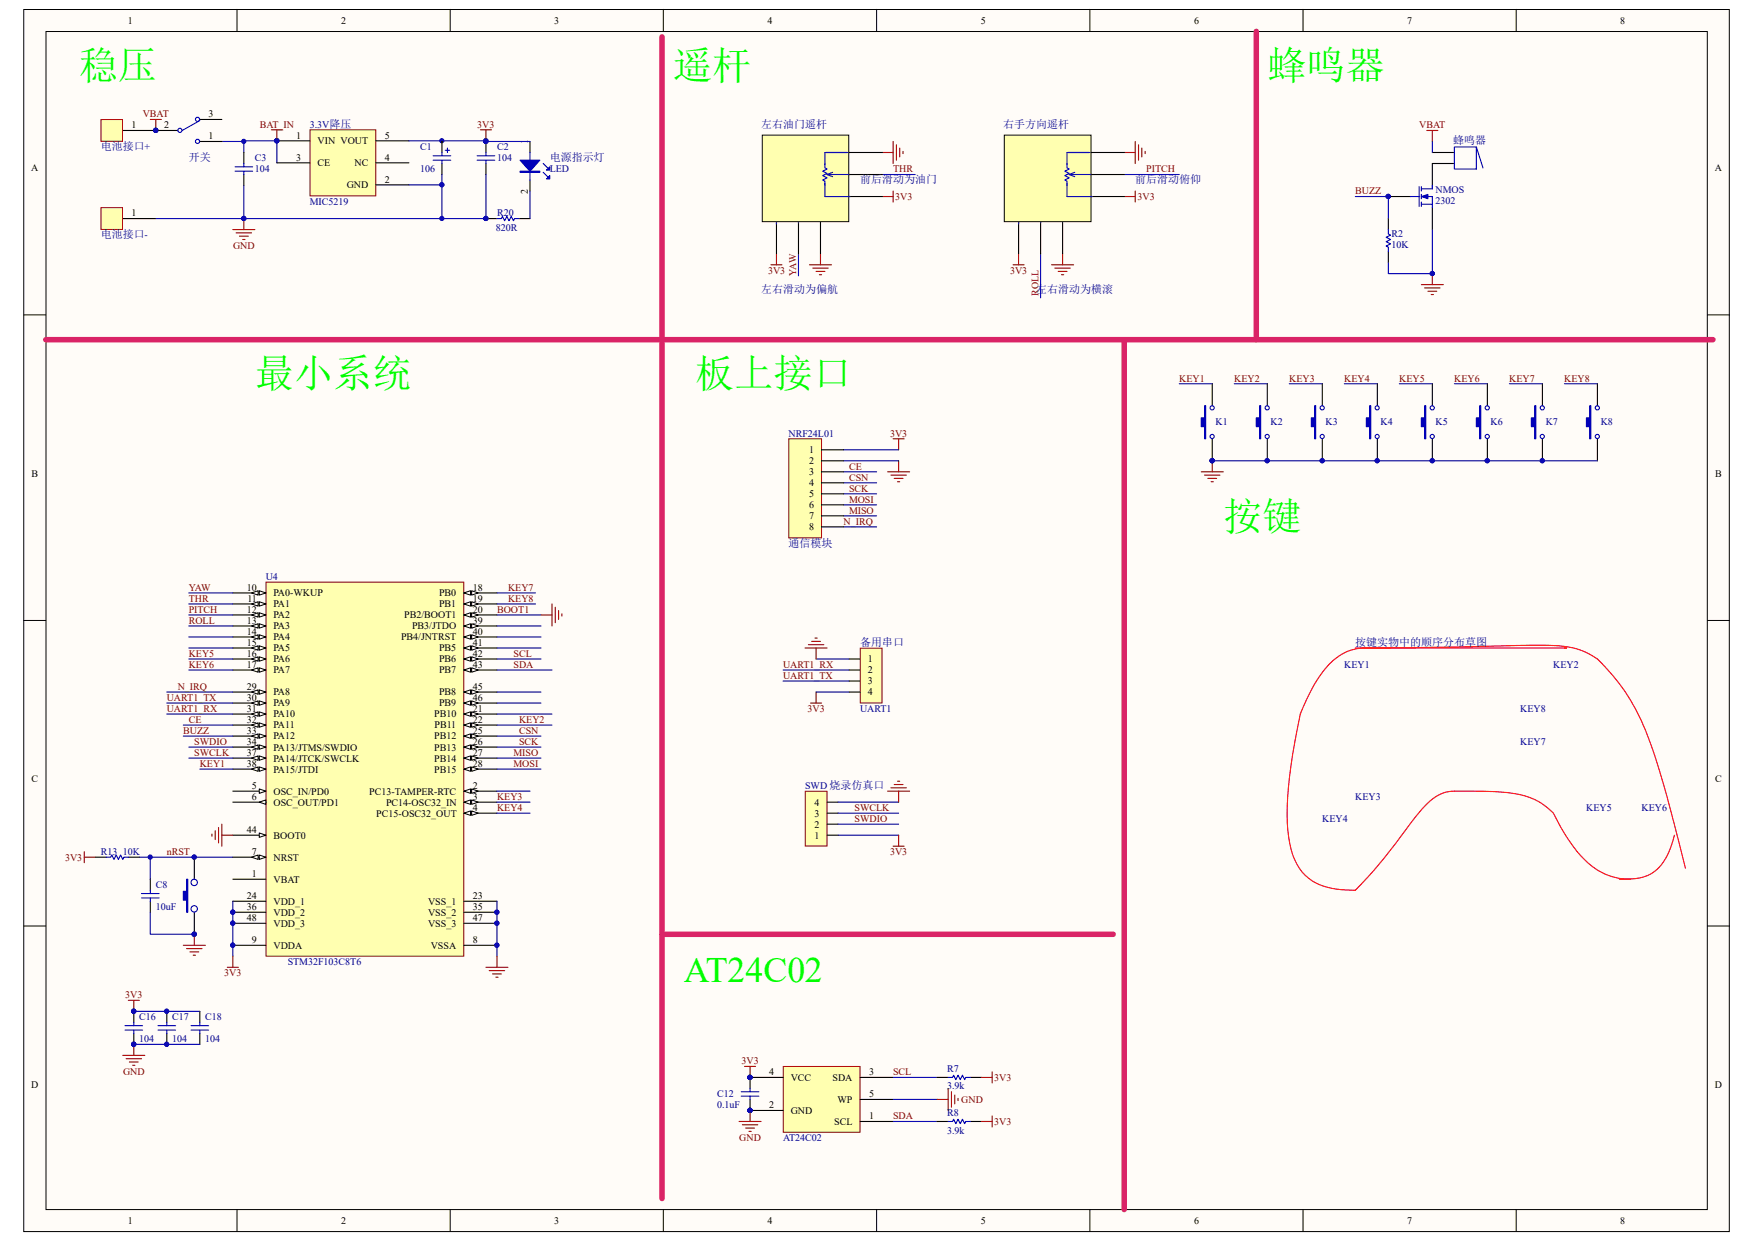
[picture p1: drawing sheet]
<svg xmlns="http://www.w3.org/2000/svg" width="297mm" height="210mm" viewBox="0 0 297 210" stroke-linecap="round" stroke-linejoin="round" font-family="sans-serif">
<path d="M4.1 1.7h288.7v206.7h-288.7z" fill="#fffcf8"/>
<path d="M4 1.6h288.8v206.8h-288.8z" fill="none" stroke="#000" stroke-width=".17"/>
<path d="M7.8 5.4h281.3v199.3h-281.3z" fill="#fffcf8"/>
<g fill="none" stroke="#000" stroke-width=".17">
<path d="M7.8 5.3h281.3v199.4h-281.3zM40.1 1.6v3.7M76.2 1.6v3.7M112.3 1.6v3.7M148.4 1.6v3.7M184.5 1.6v3.7M220.6 1.6v3.7M256.7 1.6v3.7M4 53.3h3.7M289.1 53.3h3.7M4 105h3.7M289.1 105h3.7"/>
<path d="M4 156.7h3.7M289.1 156.7h3.7M40.1 204.7v3.7M76.2 204.7v3.7M112.3 204.7v3.7M148.4 204.7v3.7M184.5 204.7v3.7M220.6 204.7v3.7M256.7 204.7v3.7"/>
</g>
<path d="M41.3 25.8v1.9M41.3 29.5v1.9M82.3 23.9v1.9M82.3 27.7v1.8" fill="none" stroke="#000" stroke-width=".19"/>
<g fill="#000080" stroke="#000080" stroke-width=".17">
<circle cx="82.3" cy="23.9" r=".35"/>
<circle cx="26.4" cy="22.1" r=".35"/>
<circle cx="46.9" cy="23.8" r=".35"/>
<circle cx="41.3" cy="23.9" r=".35"/>
</g>
<path d="M39.8 28.2h3M39.8 29h3M41.3 27.7v.5M41.3 29v.5M80.8 26.4h3M80.8 27.1h3M82.3 25.8v.6M82.3 27.1v.6" fill="none" stroke="#00f" stroke-width=".19"/>
<path d="M25.5 20.2h1.8M26.4 20.2v1.9" fill="none" stroke="#800000" stroke-width=".19"/>
<path d="M37.6 23.9h3.7M41.3 25.8v-2h5.6v3.8" fill="none" stroke="#000080" stroke-width=".19"/>
<path d="M52.5 22h11.1v11.1h-11.1z" fill="#ffffb0"/>
<path d="M52.5 22h11.1v11.1h-11.1z" fill="none" stroke="#800000" stroke-width=".17"/>
<path d="M20.8 22.1h5.6M46.9 23.8h5.6M46.9 27.6h5.6M63.7 23.8h5.5M63.7 27.6h5.5M63.7 31.3h5.5" fill="none" stroke="#000" stroke-width=".19"/>
<g fill="#000080" stroke="#000080" stroke-width=".17">
<circle cx="46.9" cy="23.8" r=".35"/>
<circle cx="74.8" cy="23.8" r=".35"/>
<circle cx="41.3" cy="37" r=".35"/>
<circle cx="26.4" cy="22.1" r=".35"/>
</g>
<path d="M74.8 23.8v.1" fill="none" stroke="#000080" stroke-width=".19"/>
<path d="M39.4 38.8h3.8M40 39.4h2.6M40.5 40h1.5M41.3 37v1.8M41.1 40.5h.4" fill="none" stroke="#800000" stroke-width=".19"/>
<path d="M17.1 20.3h3.6v3.6h-3.6z" fill="#ffffb0"/>
<path d="M17.1 20.2h3.6v3.7h-3.6z" fill="none" stroke="#800000" stroke-width=".17"/>
<circle cx="26.4" cy="22.1" r=".35" fill="#000080" stroke="#000080" stroke-width=".17"/>
<path d="M20.8 37h5.6" fill="none" stroke="#000" stroke-width=".19"/>
<path d="M17.1 35.2h3.6v3.6h-3.6z" fill="#ffffb0"/>
<path d="M17.1 35.1h3.6v3.7h-3.6z" fill="none" stroke="#800000" stroke-width=".17"/>
<path d="M45.1 98.6h33.4v63.2h-33.4z" fill="#ffffb0"/>
<path d="M45 98.5h33.5v63.3h-33.5z" fill="none" stroke="#800000" stroke-width=".17"/>
<path d="M39.4 141.3h5.6" fill="none" stroke="#000" stroke-width=".19"/>
<path d="M43.9 141l1.1 .3-1.1 .4z" fill="#fffcf8"/>
<path d="M43.9 141l1.1 .3-1.1 .4z" fill="none" stroke="#000" stroke-width=".17"/>
<path d="M39.4 145.1h5.6" fill="none" stroke="#000" stroke-width=".19"/>
<path d="M43.9 144.7l1.1 .4-1.1 .3z" fill="#fffcf8"/>
<path d="M43.9 144.7l1.1 .4-1.1 .3z" fill="none" stroke="#000" stroke-width=".17"/>
<path d="M42.6 145.1l1.1-.4v.7z" fill="#fffcf8"/>
<path d="M42.6 145.1l1.1-.4v.7z" fill="none" stroke="#000" stroke-width=".17"/>
<path d="M39.4 133.9h5.6" fill="none" stroke="#000" stroke-width=".19"/>
<path d="M43.9 133.5l1.1 .4-1.1 .3z" fill="#fffcf8"/>
<path d="M43.9 133.5l1.1 .4-1.1 .3z" fill="none" stroke="#000" stroke-width=".17"/>
<path d="M39.4 135.7h5.6" fill="none" stroke="#000" stroke-width=".19"/>
<path d="M43.9 135.7l1.1-.3v.7z" fill="#fffcf8"/>
<path d="M43.9 135.7l1.1-.3v.7z" fill="none" stroke="#000" stroke-width=".17"/>
<path d="M39.4 100.3h5.6" fill="none" stroke="#000" stroke-width=".19"/>
<path d="M43.9 100l1.1 .3-1.1 .4z" fill="#fffcf8"/>
<path d="M43.9 100l1.1 .3-1.1 .4z" fill="none" stroke="#000" stroke-width=".17"/>
<path d="M42.6 100.3l1.1-.3v.7z" fill="#fffcf8"/>
<path d="M42.6 100.3l1.1-.3v.7z" fill="none" stroke="#000" stroke-width=".17"/>
<path d="M39.4 102.2h5.6" fill="none" stroke="#000" stroke-width=".19"/>
<path d="M43.9 101.8l1.1 .4-1.1 .4z" fill="#fffcf8"/>
<path d="M43.9 101.8l1.1 .4-1.1 .4z" fill="none" stroke="#000" stroke-width=".17"/>
<path d="M42.6 102.2l1.1-.4v.8z" fill="#fffcf8"/>
<path d="M42.6 102.2l1.1-.4v.8z" fill="none" stroke="#000" stroke-width=".17"/>
<path d="M39.4 104.1h5.6" fill="none" stroke="#000" stroke-width=".19"/>
<path d="M43.9 103.7l1.1 .4-1.1 .3z" fill="#fffcf8"/>
<path d="M43.9 103.7l1.1 .4-1.1 .3z" fill="none" stroke="#000" stroke-width=".17"/>
<path d="M42.6 104.1l1.1-.4v.7z" fill="#fffcf8"/>
<path d="M42.6 104.1l1.1-.4v.7z" fill="none" stroke="#000" stroke-width=".17"/>
<path d="M39.4 105.9h5.6" fill="none" stroke="#000" stroke-width=".19"/>
<path d="M43.9 105.6l1.1 .3-1.1 .4z" fill="#fffcf8"/>
<path d="M43.9 105.6l1.1 .3-1.1 .4z" fill="none" stroke="#000" stroke-width=".17"/>
<path d="M42.6 105.9l1.1-.3v.7z" fill="#fffcf8"/>
<path d="M42.6 105.9l1.1-.3v.7z" fill="none" stroke="#000" stroke-width=".17"/>
<path d="M39.4 107.8h5.6" fill="none" stroke="#000" stroke-width=".19"/>
<path d="M43.9 107.4l1.1 .4-1.1 .4z" fill="#fffcf8"/>
<path d="M43.9 107.4l1.1 .4-1.1 .4z" fill="none" stroke="#000" stroke-width=".17"/>
<path d="M42.6 107.8l1.1-.4v.8z" fill="#fffcf8"/>
<path d="M42.6 107.8l1.1-.4v.8z" fill="none" stroke="#000" stroke-width=".17"/>
<path d="M39.4 109.7h5.6" fill="none" stroke="#000" stroke-width=".19"/>
<path d="M43.9 109.3l1.1 .4-1.1 .3z" fill="#fffcf8"/>
<path d="M43.9 109.3l1.1 .4-1.1 .3z" fill="none" stroke="#000" stroke-width=".17"/>
<path d="M42.6 109.7l1.1-.4v.7z" fill="#fffcf8"/>
<path d="M42.6 109.7l1.1-.4v.7z" fill="none" stroke="#000" stroke-width=".17"/>
<path d="M39.4 111.5h5.6" fill="none" stroke="#000" stroke-width=".19"/>
<path d="M43.9 111.1l1.1 .4-1.1 .4z" fill="#fffcf8"/>
<path d="M43.9 111.1l1.1 .4-1.1 .4z" fill="none" stroke="#000" stroke-width=".17"/>
<path d="M42.6 111.5l1.1-.4v.8z" fill="#fffcf8"/>
<path d="M42.6 111.5l1.1-.4v.8z" fill="none" stroke="#000" stroke-width=".17"/>
<path d="M39.4 113.4h5.6" fill="none" stroke="#000" stroke-width=".19"/>
<path d="M43.9 113l1.1 .4-1.1 .4z" fill="#fffcf8"/>
<path d="M43.9 113l1.1 .4-1.1 .4z" fill="none" stroke="#000" stroke-width=".17"/>
<path d="M42.6 113.4l1.1-.4v.8z" fill="#fffcf8"/>
<path d="M42.6 113.4l1.1-.4v.8z" fill="none" stroke="#000" stroke-width=".17"/>
<path d="M39.4 117.1h5.6" fill="none" stroke="#000" stroke-width=".19"/>
<path d="M43.9 116.7l1.1 .4-1.1 .4z" fill="#fffcf8"/>
<path d="M43.9 116.7l1.1 .4-1.1 .4z" fill="none" stroke="#000" stroke-width=".17"/>
<path d="M42.6 117.1l1.1-.4v.8z" fill="#fffcf8"/>
<path d="M42.6 117.1l1.1-.4v.8z" fill="none" stroke="#000" stroke-width=".17"/>
<path d="M39.4 119h5.6" fill="none" stroke="#000" stroke-width=".19"/>
<path d="M43.9 118.6l1.1 .4-1.1 .3z" fill="#fffcf8"/>
<path d="M43.9 118.6l1.1 .4-1.1 .3z" fill="none" stroke="#000" stroke-width=".17"/>
<path d="M42.6 119l1.1-.4v.7z" fill="#fffcf8"/>
<path d="M42.6 119l1.1-.4v.7z" fill="none" stroke="#000" stroke-width=".17"/>
<path d="M39.4 120.8h5.6" fill="none" stroke="#000" stroke-width=".19"/>
<path d="M43.9 120.5l1.1 .3-1.1 .4z" fill="#fffcf8"/>
<path d="M43.9 120.5l1.1 .3-1.1 .4z" fill="none" stroke="#000" stroke-width=".17"/>
<path d="M42.6 120.8l1.1-.3v.7z" fill="#fffcf8"/>
<path d="M42.6 120.8l1.1-.3v.7z" fill="none" stroke="#000" stroke-width=".17"/>
<path d="M39.4 122.7h5.6" fill="none" stroke="#000" stroke-width=".19"/>
<path d="M43.9 122.3l1.1 .4-1.1 .4z" fill="#fffcf8"/>
<path d="M43.9 122.3l1.1 .4-1.1 .4z" fill="none" stroke="#000" stroke-width=".17"/>
<path d="M42.6 122.7l1.1-.4v.8z" fill="#fffcf8"/>
<path d="M42.6 122.7l1.1-.4v.8z" fill="none" stroke="#000" stroke-width=".17"/>
<path d="M39.4 124.6h5.6" fill="none" stroke="#000" stroke-width=".19"/>
<path d="M43.9 124.2l1.1 .4-1.1 .3z" fill="#fffcf8"/>
<path d="M43.9 124.2l1.1 .4-1.1 .3z" fill="none" stroke="#000" stroke-width=".17"/>
<path d="M42.6 124.6l1.1-.4v.7z" fill="#fffcf8"/>
<path d="M42.6 124.6l1.1-.4v.7z" fill="none" stroke="#000" stroke-width=".17"/>
<path d="M39.4 126.4h5.6" fill="none" stroke="#000" stroke-width=".19"/>
<path d="M43.9 126.1l1.1 .3-1.1 .4z" fill="#fffcf8"/>
<path d="M43.9 126.1l1.1 .3-1.1 .4z" fill="none" stroke="#000" stroke-width=".17"/>
<path d="M42.6 126.4l1.1-.3v.7z" fill="#fffcf8"/>
<path d="M42.6 126.4l1.1-.3v.7z" fill="none" stroke="#000" stroke-width=".17"/>
<path d="M39.4 128.3h5.6" fill="none" stroke="#000" stroke-width=".19"/>
<path d="M43.9 127.9l1.1 .4-1.1 .4z" fill="#fffcf8"/>
<path d="M43.9 127.9l1.1 .4-1.1 .4z" fill="none" stroke="#000" stroke-width=".17"/>
<path d="M42.6 128.3l1.1-.4v.8z" fill="#fffcf8"/>
<path d="M42.6 128.3l1.1-.4v.8z" fill="none" stroke="#000" stroke-width=".17"/>
<path d="M39.4 130.1h5.6" fill="none" stroke="#000" stroke-width=".19"/>
<path d="M43.9 129.8l1.1 .3-1.1 .4z" fill="#fffcf8"/>
<path d="M43.9 129.8l1.1 .3-1.1 .4z" fill="none" stroke="#000" stroke-width=".17"/>
<path d="M42.6 130.1l1.1-.3v.7z" fill="#fffcf8"/>
<path d="M42.6 130.1l1.1-.3v.7z" fill="none" stroke="#000" stroke-width=".17"/>
<path d="M78.6 100.3h5.5" fill="none" stroke="#000" stroke-width=".19"/>
<path d="M78.6 100.3l1.1-.3v.7z" fill="#fffcf8"/>
<path d="M78.6 100.3l1.1-.3v.7z" fill="none" stroke="#000" stroke-width=".17"/>
<path d="M79.9 100l1.1 .3-1.1 .4z" fill="#fffcf8"/>
<path d="M79.9 100l1.1 .3-1.1 .4z" fill="none" stroke="#000" stroke-width=".17"/>
<path d="M78.6 102.2h5.5" fill="none" stroke="#000" stroke-width=".19"/>
<path d="M78.6 102.2l1.1-.4v.8z" fill="#fffcf8"/>
<path d="M78.6 102.2l1.1-.4v.8z" fill="none" stroke="#000" stroke-width=".17"/>
<path d="M79.9 101.8l1.1 .4-1.1 .4z" fill="#fffcf8"/>
<path d="M79.9 101.8l1.1 .4-1.1 .4z" fill="none" stroke="#000" stroke-width=".17"/>
<path d="M78.6 104.1h5.5" fill="none" stroke="#000" stroke-width=".19"/>
<path d="M78.6 104.1l1.1-.4v.7z" fill="#fffcf8"/>
<path d="M78.6 104.1l1.1-.4v.7z" fill="none" stroke="#000" stroke-width=".17"/>
<path d="M79.9 103.7l1.1 .4-1.1 .3z" fill="#fffcf8"/>
<path d="M79.9 103.7l1.1 .4-1.1 .3z" fill="none" stroke="#000" stroke-width=".17"/>
<path d="M78.6 105.9h5.5" fill="none" stroke="#000" stroke-width=".19"/>
<path d="M78.6 105.9l1.1-.3v.7z" fill="#fffcf8"/>
<path d="M78.6 105.9l1.1-.3v.7z" fill="none" stroke="#000" stroke-width=".17"/>
<path d="M79.9 105.6l1.1 .3-1.1 .4z" fill="#fffcf8"/>
<path d="M79.9 105.6l1.1 .3-1.1 .4z" fill="none" stroke="#000" stroke-width=".17"/>
<path d="M78.6 107.8h5.5" fill="none" stroke="#000" stroke-width=".19"/>
<path d="M78.6 107.8l1.1-.4v.8z" fill="#fffcf8"/>
<path d="M78.6 107.8l1.1-.4v.8z" fill="none" stroke="#000" stroke-width=".17"/>
<path d="M79.9 107.4l1.1 .4-1.1 .4z" fill="#fffcf8"/>
<path d="M79.9 107.4l1.1 .4-1.1 .4z" fill="none" stroke="#000" stroke-width=".17"/>
<path d="M78.6 109.7h5.5" fill="none" stroke="#000" stroke-width=".19"/>
<path d="M78.6 109.7l1.1-.4v.7z" fill="#fffcf8"/>
<path d="M78.6 109.7l1.1-.4v.7z" fill="none" stroke="#000" stroke-width=".17"/>
<path d="M79.9 109.3l1.1 .4-1.1 .3z" fill="#fffcf8"/>
<path d="M79.9 109.3l1.1 .4-1.1 .3z" fill="none" stroke="#000" stroke-width=".17"/>
<path d="M78.6 111.5h5.5" fill="none" stroke="#000" stroke-width=".19"/>
<path d="M78.6 111.5l1.1-.4v.8z" fill="#fffcf8"/>
<path d="M78.6 111.5l1.1-.4v.8z" fill="none" stroke="#000" stroke-width=".17"/>
<path d="M79.9 111.1l1.1 .4-1.1 .4z" fill="#fffcf8"/>
<path d="M79.9 111.1l1.1 .4-1.1 .4z" fill="none" stroke="#000" stroke-width=".17"/>
<path d="M78.6 113.4h5.5" fill="none" stroke="#000" stroke-width=".19"/>
<path d="M78.6 113.4l1.1-.4v.8z" fill="#fffcf8"/>
<path d="M78.6 113.4l1.1-.4v.8z" fill="none" stroke="#000" stroke-width=".17"/>
<path d="M79.9 113l1.1 .4-1.1 .4z" fill="#fffcf8"/>
<path d="M79.9 113l1.1 .4-1.1 .4z" fill="none" stroke="#000" stroke-width=".17"/>
<path d="M78.6 117.1h5.5" fill="none" stroke="#000" stroke-width=".19"/>
<path d="M78.6 117.1l1.1-.4v.8z" fill="#fffcf8"/>
<path d="M78.6 117.1l1.1-.4v.8z" fill="none" stroke="#000" stroke-width=".17"/>
<path d="M79.9 116.7l1.1 .4-1.1 .4z" fill="#fffcf8"/>
<path d="M79.9 116.7l1.1 .4-1.1 .4z" fill="none" stroke="#000" stroke-width=".17"/>
<path d="M78.6 119h5.5" fill="none" stroke="#000" stroke-width=".19"/>
<path d="M78.6 119l1.1-.4v.7z" fill="#fffcf8"/>
<path d="M78.6 119l1.1-.4v.7z" fill="none" stroke="#000" stroke-width=".17"/>
<path d="M79.9 118.6l1.1 .4-1.1 .3z" fill="#fffcf8"/>
<path d="M79.9 118.6l1.1 .4-1.1 .3z" fill="none" stroke="#000" stroke-width=".17"/>
<path d="M78.6 120.8h5.5" fill="none" stroke="#000" stroke-width=".19"/>
<path d="M78.6 120.8l1.1-.3v.7z" fill="#fffcf8"/>
<path d="M78.6 120.8l1.1-.3v.7z" fill="none" stroke="#000" stroke-width=".17"/>
<path d="M79.9 120.5l1.1 .3-1.1 .4z" fill="#fffcf8"/>
<path d="M79.9 120.5l1.1 .3-1.1 .4z" fill="none" stroke="#000" stroke-width=".17"/>
<path d="M78.6 122.7h5.5" fill="none" stroke="#000" stroke-width=".19"/>
<path d="M78.6 122.7l1.1-.4v.8z" fill="#fffcf8"/>
<path d="M78.6 122.7l1.1-.4v.8z" fill="none" stroke="#000" stroke-width=".17"/>
<path d="M79.9 122.3l1.1 .4-1.1 .4z" fill="#fffcf8"/>
<path d="M79.9 122.3l1.1 .4-1.1 .4z" fill="none" stroke="#000" stroke-width=".17"/>
<path d="M78.6 124.6h5.5" fill="none" stroke="#000" stroke-width=".19"/>
<path d="M78.6 124.6l1.1-.4v.7z" fill="#fffcf8"/>
<path d="M78.6 124.6l1.1-.4v.7z" fill="none" stroke="#000" stroke-width=".17"/>
<path d="M79.9 124.2l1.1 .4-1.1 .3z" fill="#fffcf8"/>
<path d="M79.9 124.2l1.1 .4-1.1 .3z" fill="none" stroke="#000" stroke-width=".17"/>
<path d="M78.6 126.4h5.5" fill="none" stroke="#000" stroke-width=".19"/>
<path d="M78.6 126.4l1.1-.3v.7z" fill="#fffcf8"/>
<path d="M78.6 126.4l1.1-.3v.7z" fill="none" stroke="#000" stroke-width=".17"/>
<path d="M79.9 126.1l1.1 .3-1.1 .4z" fill="#fffcf8"/>
<path d="M79.9 126.1l1.1 .3-1.1 .4z" fill="none" stroke="#000" stroke-width=".17"/>
<path d="M78.6 128.3h5.5" fill="none" stroke="#000" stroke-width=".19"/>
<path d="M78.6 128.3l1.1-.4v.8z" fill="#fffcf8"/>
<path d="M78.6 128.3l1.1-.4v.8z" fill="none" stroke="#000" stroke-width=".17"/>
<path d="M79.9 127.9l1.1 .4-1.1 .4z" fill="#fffcf8"/>
<path d="M79.9 127.9l1.1 .4-1.1 .4z" fill="none" stroke="#000" stroke-width=".17"/>
<path d="M78.6 130.1h5.5" fill="none" stroke="#000" stroke-width=".19"/>
<path d="M78.6 130.1l1.1-.3v.7z" fill="#fffcf8"/>
<path d="M78.6 130.1l1.1-.3v.7z" fill="none" stroke="#000" stroke-width=".17"/>
<path d="M79.9 129.8l1.1 .3-1.1 .4z" fill="#fffcf8"/>
<path d="M79.9 129.8l1.1 .3-1.1 .4z" fill="none" stroke="#000" stroke-width=".17"/>
<path d="M78.6 133.9h5.5" fill="none" stroke="#000" stroke-width=".19"/>
<path d="M78.6 133.9l1.1-.4v.7z" fill="#fffcf8"/>
<path d="M78.6 133.9l1.1-.4v.7z" fill="none" stroke="#000" stroke-width=".17"/>
<path d="M79.9 133.5l1.1 .4-1.1 .3z" fill="#fffcf8"/>
<path d="M79.9 133.5l1.1 .4-1.1 .3z" fill="none" stroke="#000" stroke-width=".17"/>
<path d="M78.6 135.7h5.5" fill="none" stroke="#000" stroke-width=".19"/>
<path d="M78.6 135.7l1.1-.3v.7z" fill="#fffcf8"/>
<path d="M78.6 135.7l1.1-.3v.7z" fill="none" stroke="#000" stroke-width=".17"/>
<path d="M79.9 135.4l1.1 .3-1.1 .4z" fill="#fffcf8"/>
<path d="M79.9 135.4l1.1 .3-1.1 .4z" fill="none" stroke="#000" stroke-width=".17"/>
<path d="M78.6 137.6h5.5" fill="none" stroke="#000" stroke-width=".19"/>
<path d="M78.6 137.6l1.1-.4v.8z" fill="#fffcf8"/>
<path d="M78.6 137.6l1.1-.4v.8z" fill="none" stroke="#000" stroke-width=".17"/>
<path d="M79.9 137.2l1.1 .4-1.1 .4z" fill="#fffcf8"/>
<path d="M79.9 137.2l1.1 .4-1.1 .4z" fill="none" stroke="#000" stroke-width=".17"/>
<g fill="none" stroke="#000" stroke-width=".19">
<path d="M16.1 145.1h1.9M21.7 145.1h1.9M25.5 148.8v1.8M25.5 152.5v1.9M32.9 145.1v3.7M32.9 154.4v3.7M39.4 148.8h5.6M39.4 152.5h5.6M39.4 154.4h5.6M39.4 156.2h5.6M39.4 160h5.6M78.6 152.5h5.5"/>
<path d="M78.6 154.4h5.5M78.6 156.2h5.5M78.6 160h5.5"/>
</g>
<g fill="#000080" stroke="#000080" stroke-width=".17">
<circle cx="39.4" cy="154.4" r=".35"/>
<circle cx="39.4" cy="156.2" r=".35"/>
<circle cx="39.4" cy="159.9" r=".35"/>
<circle cx="84.1" cy="154.4" r=".35"/>
<circle cx="84.1" cy="156.2" r=".35"/>
<circle cx="84.1" cy="159.9" r=".35"/>
<circle cx="32.9" cy="158.1" r=".35"/>
<circle cx="32.9" cy="145" r=".35"/>
</g>
<g fill="none" stroke="#000080" stroke-width=".19">
<path d="M28.2 117.1h11.2M28.2 119h11.2M32 111.5h7.4M32 100.3h7.4M32 102.2h7.4M32 104.1h7.4M32 105.9h7.4M32 107.8h7.4M32 109.7h7.4M32 113.4h7.4M84.1 111.5h7.5M84.1 100.3h6.6"/>
<path d="M84.1 102.2h6.6M84.1 117.1h7.5M84.1 119h7.5M28.2 120.8h11.2M31 124.6h8.4M31 122.7h8.4M32 128.3h7.4M32 126.4h7.4M84.1 128.3h7.5M84.1 130.1h7.5M84.1 126.4h7.5M84.1 124.6h7.5"/>
<path d="M84.1 122.7h9.4M84.1 120.8h9.4M39.4 152.5v9.3M84.1 152.5v9.3"/>
</g>
<path d="M18 145.1h.7l.2-.4 .4 .7 .4-.7 .3 .7 .4-.7 .4 .7 .2-.3h.7M24 152h2.9M24 151.2h2.9M25.5 150.6v.6M25.5 152v.5" fill="none" stroke="#00f" stroke-width=".19"/>
<path d="M38.5 163.7h1.9M39.4 161.8v1.9" fill="none" stroke="#800000" stroke-width=".19"/>
<path d="M31.6 148.8h.2v5.6h-.2v-2.1h-.6v-1.5h.6z" fill-rule="evenodd" fill="#00f"/>
<g fill="none" stroke="#00f" stroke-width=".19">
<path d="M235.1 38.8v.8l.4 .2-.8 .4 .8 .3-.8 .4 .8 .4-.8 .3 .4 .2v.8M246.3 24.9h3.7v3.7h-3.7zM250 24.9l1.1 3.5M31.6 148.8h.2v5.6h-.2v-2.1h-.6v-1.5h.6z"/>
<circle cx="32.9" cy="149.3" r=".54"/>
<circle cx="32.9" cy="153.8" r=".54"/>
</g>
<g fill="#000080" stroke="#000080" stroke-width=".17">
<circle cx="32.9" cy="158.1" r=".35"/>
<circle cx="32.9" cy="145" r=".35"/>
<circle cx="25.4" cy="145" r=".35"/>
<circle cx="242.5" cy="46.3" r=".35"/>
</g>
<g fill="none" stroke="#000080" stroke-width=".19">
<path d="M149.4 29.5h5.6M135.2 42.9v3.8M142.8 79.8h5.6M142.8 76.1h9.4M142.8 78h9.4M142.8 81.7h5.6M142.8 83.6h5.6M142.8 85.4h5.6M142.8 87.3h5.6M142.8 89.2h5.6M84.1 105.9h7.5M33.8 130.1h5.6"/>
<path d="M84.1 133.9h5.6M84.1 135.7h5.6M84.1 137.6h5.6M23.6 145.1h15.8M25.5 154.4v3.7h7.4M25.5 145.1v3.7"/>
</g>
<g fill="none" stroke="#800000" stroke-width=".19">
<path d="M149.4 25.8h1.8M149.4 33.3h1.8M151.2 23.9v3.8M151.2 32.3v1.9M151.8 24.5v2.6M152.3 25.1v1.5M152.9 25.6v.4M190.4 25.8h1.8M190.4 33.3h1.8M192.2 23.9v3.8M192.2 32.3v1.9M192.8 24.5v2.6"/>
<path d="M193.3 25.1v1.5M193.9 25.6v.4M241.6 22.1h1.9M242.5 22.1v1.8M130.5 44.8h1.9M131.5 42.9v1.9M137.1 44.8h3.7M137.6 45.4h2.6M138.2 45.9h1.5M138.7 46.5h.4M138.9 42.9v1.9M171.5 44.8h1.9"/>
<path d="M172.5 42.9v1.9M178.1 44.8h3.7M178.6 45.4h2.6M179.2 45.9h1.5M179.7 46.5h.4M179.9 42.9v1.9M240.7 48.2h3.7M241.2 48.7h2.6M241.8 49.3h1.5M242.4 49.8h.3M242.5 46.3v1.9M150.3 79.8h3.7"/>
<path d="M151.2 74.2h1.9M152.2 74.2v1.9M152.2 78v1.8M150.9 80.4h2.6M151.4 81h1.5M152 81.5h.3M31 160h3.8M32.9 158.1v1.9M31.6 160.5h2.6M32.2 161.1h1.4M32.7 161.6h.4M82.3 163.7h3.7"/>
<path d="M82.8 164.2h2.7M83.4 164.8h1.5M84 165.4h.3M84.1 161.8v1.9"/>
</g>
<path d="M235.1 37v1.8M242.5 25.8h3.8M242.5 27.7h3.8M235.1 42.6v1.8" fill="none" stroke="#000" stroke-width=".19"/>
<path d="M145.7 109.7h3.7v9.3h-3.7z" fill="#ffffb0"/>
<path d="M145.7 109.7h3.7v9.3h-3.7z" fill="none" stroke="#800000" stroke-width=".17"/>
<path d="M143.8 111.5h1.8M143.8 113.4h1.8M143.8 115.2h1.8M143.8 117.1h1.8" fill="none" stroke="#000" stroke-width=".19"/>
<path d="M136.3 109.7h3.7M136.9 109.1h2.6M137.3 119h1.8M137.4 108.5h1.5M138 108h.4M138.2 109.7v1.8M138.2 117.1v1.9" fill="none" stroke="#800000" stroke-width=".19"/>
<path d="M132.6 113.4h11.2M132.6 115.2h11.2M138.2 111.5h5.6M138.2 117.1h5.6" fill="none" stroke="#000080" stroke-width=".19"/>
<path d="M136.4 133.9h3.6v9.3h-3.6z" fill="#ffffb0"/>
<path d="M136.4 133.9h3.6v9.3h-3.6z" fill="none" stroke="#800000" stroke-width=".17"/>
<path d="M205.3 64.9v3.8M205.3 74.2v3.8M140 139.5h1.9M140 137.6h1.9M140 135.7h1.9M140 141.3h1.9" fill="none" stroke="#000" stroke-width=".19"/>
<path d="M141.9 135.7h10.3M141.9 137.6h10.3M141.9 139.5h10.3M141.9 141.3h10.3" fill="none" stroke="#000080" stroke-width=".19"/>
<path d="M150.3 133.9h3.7M150.9 133.3h2.6M151.4 132.8h1.5M152 132.2h.3M152.2 133.9v1.8M151.2 143.2h1.9M152.2 141.3v1.9" fill="none" stroke="#800000" stroke-width=".19"/>
<circle cx="205.2" cy="78" r=".35" fill="#000080" stroke="#000080" stroke-width=".17"/>
<path d="M204 68.7h.1v5.6h-.1v-2.1h-.6v-1.5h.6z" fill-rule="evenodd" fill="#00f"/>
<g fill="none" stroke="#00f" stroke-width=".19">
<path d="M204 68.7h.1v5.5h-.1v-2h-.6v-1.5h.6z"/>
<circle cx="205.2" cy="73.9" r=".35"/>
<circle cx="205.2" cy="69" r=".35"/>
</g>
<g fill="#000080" stroke="#000080" stroke-width=".17">
<circle cx="205.2" cy="78" r=".35"/>
<circle cx="214.6" cy="78" r=".35"/>
</g>
<path d="M214.6 64.9v3.8M214.6 74.2v3.8" fill="none" stroke="#000" stroke-width=".19"/>
<path d="M213.3 68.7h.2v5.6h-.2v-2.1h-.6v-1.5h.6z" fill-rule="evenodd" fill="#00f"/>
<g fill="none" stroke="#00f" stroke-width=".19">
<path d="M213.3 68.7h.2v5.5h-.2v-2h-.6v-1.5h.6z"/>
<circle cx="214.6" cy="73.9" r=".35"/>
<circle cx="214.6" cy="69" r=".35"/>
</g>
<g fill="#000080" stroke="#000080" stroke-width=".17">
<circle cx="214.6" cy="78" r=".35"/>
<circle cx="223.9" cy="78" r=".35"/>
</g>
<path d="M199.7 64.9h5.6M209 64.9h5.6" fill="none" stroke="#000080" stroke-width=".19"/>
<path d="M223.9 64.9v3.8M223.9 74.2v3.8" fill="none" stroke="#000" stroke-width=".19"/>
<path d="M222.6 68.7h.2v5.6h-.2v-2.1h-.6v-1.5h.6z" fill-rule="evenodd" fill="#00f"/>
<g fill="none" stroke="#00f" stroke-width=".19">
<path d="M222.6 68.7h.2v5.5h-.2v-2h-.6v-1.5h.6z"/>
<circle cx="223.9" cy="73.9" r=".35"/>
<circle cx="223.9" cy="69" r=".35"/>
</g>
<g fill="#000080" stroke="#000080" stroke-width=".17">
<circle cx="223.9" cy="78" r=".35"/>
<circle cx="233.2" cy="78" r=".35"/>
</g>
<path d="M233.2 64.9v3.8M233.2 74.2v3.8" fill="none" stroke="#000" stroke-width=".19"/>
<path d="M231.9 68.7h.2v5.6h-.2v-2.1h-.5v-1.5h.5z" fill-rule="evenodd" fill="#00f"/>
<g fill="none" stroke="#00f" stroke-width=".19">
<path d="M231.9 68.7h.2v5.5h-.2v-2h-.5v-1.5h.5z"/>
<circle cx="233.2" cy="73.9" r=".35"/>
<circle cx="233.2" cy="69" r=".35"/>
</g>
<g fill="#000080" stroke="#000080" stroke-width=".17">
<circle cx="233.2" cy="78" r=".35"/>
<circle cx="242.5" cy="78" r=".35"/>
</g>
<path d="M218.3 64.9h5.6M227.6 64.9h5.6" fill="none" stroke="#000080" stroke-width=".19"/>
<path d="M242.5 64.9v3.8M242.5 74.2v3.8" fill="none" stroke="#000" stroke-width=".19"/>
<path d="M241.2 68.7h.2v5.6h-.2v-2.1h-.5v-1.5h.5z" fill-rule="evenodd" fill="#00f"/>
<g fill="none" stroke="#00f" stroke-width=".19">
<path d="M241.2 68.7h.2v5.5h-.2v-2h-.5v-1.5h.5z"/>
<circle cx="242.5" cy="73.9" r=".35"/>
<circle cx="242.5" cy="69" r=".35"/>
</g>
<g fill="#000080" stroke="#000080" stroke-width=".17">
<circle cx="242.5" cy="78" r=".35"/>
<circle cx="251.8" cy="78" r=".35"/>
</g>
<path d="M251.9 64.9v3.8M251.9 74.2v3.8" fill="none" stroke="#000" stroke-width=".19"/>
<path d="M250.5 68.7h.2v5.6h-.2v-2.1h-.5v-1.5h.5z" fill-rule="evenodd" fill="#00f"/>
<g fill="none" stroke="#00f" stroke-width=".19">
<path d="M250.5 68.7h.2v5.5h-.2v-2h-.5v-1.5h.5z"/>
<circle cx="251.8" cy="73.9" r=".35"/>
<circle cx="251.8" cy="69" r=".35"/>
</g>
<g fill="#000080" stroke="#000080" stroke-width=".17">
<circle cx="251.8" cy="78" r=".35"/>
<circle cx="261.2" cy="78" r=".35"/>
</g>
<path d="M236.9 64.9h5.6M246.3 64.9h5.6" fill="none" stroke="#000080" stroke-width=".19"/>
<path d="M261.2 64.9v3.8M261.2 74.2v3.8" fill="none" stroke="#000" stroke-width=".19"/>
<path d="M259.9 68.7h.2v5.6h-.2v-2.1h-.6v-1.5h.6z" fill-rule="evenodd" fill="#00f"/>
<g fill="none" stroke="#00f" stroke-width=".19">
<path d="M259.9 68.7h.2v5.5h-.2v-2h-.6v-1.5h.6z"/>
<circle cx="261.2" cy="73.9" r=".35"/>
<circle cx="261.2" cy="69" r=".35"/>
</g>
<circle cx="261.2" cy="78" r=".35" fill="#000080" stroke="#000080" stroke-width=".17"/>
<path d="M270.5 64.9v3.8M270.5 74.2v3.8" fill="none" stroke="#000" stroke-width=".19"/>
<path d="M269.2 68.7h.2v5.6h-.2v-2.1h-.6v-1.5h.6z" fill-rule="evenodd" fill="#00f"/>
<g fill="none" stroke="#00f" stroke-width=".19">
<path d="M33.8 20.4l-2.9 1.7M238.8 33.3h1.5M240.3 31.6v3.3M240.7 32h1.8M240.7 33.3h1.8v1.8M240.7 34.6h1.8M240.7 31.6v.7M240.7 32.9v.7M240.7 34.2v.7M269.2 68.7h.2v5.5h-.2v-2h-.6v-1.5h.6z"/>
<circle cx="30.5" cy="22.1" r=".35"/>
<circle cx="33.4" cy="23.9" r=".35"/>
<circle cx="33.4" cy="20.2" r=".35"/>
<circle cx="270.5" cy="73.9" r=".35"/>
<circle cx="270.5" cy="69" r=".35"/>
</g>
<path d="M41.3 31.4v5.6h-14.9M190.4 29.5h9.3M176.2 42.9v7.5M205.3 78h65.2M255.6 64.9h5.6M264.9 64.9h5.6" fill="none" stroke="#000080" stroke-width=".19"/>
<path d="M26.4 22.1h3.7M33.8 20.2h3.8M33.8 23.9h3.8M235.1 33.3h3.7M242.5 27.7v3.7M242.5 35.1v3.7" fill="none" stroke="#000" stroke-width=".19"/>
<g fill="#000080" stroke="#000080" stroke-width=".17">
<circle cx="26.4" cy="22.1" r=".35"/>
<circle cx="41.3" cy="37" r=".35"/>
<circle cx="205.2" cy="78" r=".35"/>
<circle cx="235.1" cy="33.2" r=".35"/>
</g>
<path d="M203.4 79.8h3.7M205.3 78v1.8M204 80.4h2.6M204.5 81h1.5M205.1 81.5h.4" fill="none" stroke="#800000" stroke-width=".19"/>
<path d="M240.7 33.3l1.1-.4v.7z" fill="#00f"/>
<path d="M240.7 33.3l1.1-.4v.7z" fill="none" stroke="#00f" stroke-width=".17"/>
<path d="M92 29.2l.7 .7M92 27.7l.7 .7M242.5 31.4v.6" fill="none" stroke="#00f" stroke-width=".19"/>
<circle cx="235.1" cy="33.2" r=".35" fill="#000080" stroke="#000080" stroke-width=".17"/>
<path d="M229.5 33.3h5.6v3.7M242.5 23.9v1.9" fill="none" stroke="#000080" stroke-width=".19"/>
<path d="M37.6 139.5v3.7M35.9 141.1v.4M36.4 140.6v1.5M37 140v2.6M37.6 141.3h1.8" fill="none" stroke="#800000" stroke-width=".19"/>
<path d="M89.7 23.9v1.9M89.7 30.5v1.8" fill="none" stroke="#000" stroke-width=".19"/>
<path d="M88.1 27.1h3.3l-1.7 1.9z" fill="#00f"/>
<path d="M88.1 27.1h3.3l-1.7 1.9zM88.1 29h3.3v.2h-3.3zM88.1 29.1h3.3" fill="none" stroke="#00f" stroke-width=".19"/>
<path d="M93.1 29.7v.6h-.6z" fill="#00f"/>
<path d="M93.1 29.7v.6h-.6z" fill="none" stroke="#00f" stroke-width=".19"/>
<path d="M92.5 28.8l.6-.6v.6z" fill="#00f"/>
<g fill="none" stroke="#00f" stroke-width=".19">
<path d="M84.1 37h.8l.2-.4 .4 .8 .3-.8 .4 .8 .4-.8 .3 .8 .2-.4h.8M89.7 25.8v4.7M93.1 28.2v.6h-.6zM21.2 174.3h2.9M21.2 173.6h2.9M22.7 173v.6M22.7 174.3v.6M26.8 174.3h2.9M26.8 173.6h2.9M28.2 173v.6M28.2 174.3v.6M32.3 174.3h3"/>
<path d="M32.3 173.6h3M33.8 173v.6M33.8 174.3v.6"/>
</g>
<path d="M69.2 23.8l20.5 .1M84.1 113.4h9.4M84.1 104.1h7.5M22.7 171.1h11.1M22.7 176.7h11.1" fill="none" stroke="#000080" stroke-width=".19"/>
<g fill="#000080" stroke="#000080" stroke-width=".17">
<circle cx="82.3" cy="23.8" r=".35"/>
<circle cx="82.3" cy="23.9" r=".35"/>
<circle cx="82.3" cy="37" r=".35"/>
<circle cx="22.6" cy="171.1" r=".35"/>
<circle cx="22.6" cy="176.7" r=".35"/>
<circle cx="28.2" cy="171.1" r=".35"/>
<circle cx="28.2" cy="176.7" r=".35"/>
<circle cx="46.9" cy="23.8" r=".35"/>
</g>
<path d="M82.3 37h1.8M87.9 37h1.8M22.7 171.1v1.9M22.7 174.9v1.8M28.2 171.1v1.9M28.2 174.9v1.8M33.8 171.1v1.9M33.8 174.9v1.8" fill="none" stroke="#000" stroke-width=".19"/>
<g fill="none" stroke="#800000" stroke-width=".19">
<path d="M45.9 22h1.9M46.9 22v1.8M81.4 22h1.8M82.3 22v1.8M14.3 144.1v1.9M14.3 145.1h1.8M20.8 178.6h3.7M21.4 179.2h2.6M21.7 169.3h1.9M21.9 179.7h1.5M22.7 169.3v1.8M22.7 176.7v1.9"/>
<path d="M22.5 180.3h.3"/>
</g>
<path d="M133.6 74.3h5.5v16.7h-5.5z" fill="#ffffb0"/>
<path d="M133.6 74.3h5.5v16.7h-5.5z" fill="none" stroke="#800000" stroke-width=".17"/>
<g fill="none" stroke="#000" stroke-width=".19">
<path d="M74.8 23.9v1.9M74.8 27.7v1.8M131.5 37.4v5.5M135.2 37.4v5.5M138.9 37.4v5.5M143.8 25.8h5.6M143.8 33.3h5.6M143.8 29.5h5.6M139.1 76.1h3.7M139.1 78h3.7M139.1 79.8h3.7M139.1 81.7h3.7"/>
<path d="M139.1 83.6h3.7M139.1 85.4h3.7M139.1 87.3h3.7M139.1 89.2h3.7"/>
</g>
<path d="M74.8 29.5v1.8h-5.6M74.8 31.3v5.7M82.3 29.5v7.5h-41M89.7 32.3v4.7M242.5 38.8v7.5h-7.4v-1.9" fill="none" stroke="#000080" stroke-width=".19"/>
<g fill="#000080" stroke="#000080" stroke-width=".17">
<circle cx="242.5" cy="46.3" r=".35"/>
<circle cx="74.8" cy="31.3" r=".35"/>
<circle cx="74.8" cy="37" r=".35"/>
<circle cx="41.3" cy="37" r=".35"/>
<circle cx="82.3" cy="37" r=".35"/>
</g>
<path d="M73.3 26.4h3M73.3 27.1h3M74.8 25.8v.6M74.8 27.1v.6M75.4 25.4h.7M75.8 25.1v.7M133.3 33.6h.8l.2-.3 .3 .7 .4-.7 .4 .7 .4-.7 .3 .7 .2-.4h.8" fill="none" stroke="#00f" stroke-width=".19"/>
<path d="M229.5 109.7l8.6-.1 20.2-.4a32 32 0 0 1 8.7 .6 10.2 10.2 0 0 1 5.4 3.8 35.8 35.8 0 0 1 7.4 13.1l2.4 7.8 3.2 12.4M264.9 109.7h.4h-30a27 27 0 0 0-5.7 .1 10 10 0 0 0-6.3 4.8 34.2 34.2 0 0 0-3.1 6.2 76.1 76.1 0 0 0-2.2 18.5 14.1 14.1 0 0 0 2.5 8.3 9.5 9.5 0 0 0 7.3 3h1.7a126.6 126.6 0 0 0 10.6-12.9 8.5 8.5 0 0 1 5.6-3.8 55.5 55.5 0 0 1 12 .6 10.5 10.5 0 0 1 5.3 3.1 24.5 24.5 0 0 0 7.1 9.3 10.3 10.3 0 0 0 6 1.9M283.5 141.3a10.2 10.2 0 0 1-3.6 6.4 9.7 9.7 0 0 1-5.7 1.1" fill="none" stroke="#f00" stroke-width=".19"/>
<path d="M112.1 6.2v196.6M212.7 5.3v52.2M7.7 57.5h282.4M190.4 57.5v147.2" fill="none" stroke="#da2467" stroke-width=".93"/>
<path d="M133.7 33.6h-2.2v4.3M135.2 34v3.7M135.2 34l-.4 .9M135.2 34l.4 .9M136.9 33.6h2v3.9" fill="none" stroke="#0c0087" stroke-width=".19"/>
<path d="M129.1 22.9h14.6v14.6h-14.6z" fill="#ffffb0"/>
<path d="M129.1 22.9h14.6v14.6h-14.6z" fill="none" stroke="#000" stroke-width=".17"/>
<path d="M139.7 27.7v.7l.3 .2-.7 .4 .7 .3-.7 .4 .7 .4-.7 .4 .4 .1v.8M174.3 33.6h.8l.2-.3 .3 .7 .4-.7 .4 .7 .4-.7 .3 .7 .2-.4h.8" fill="none" stroke="#00f" stroke-width=".19"/>
<path d="M139.7 31v2.3h4.3M140 29.5h3.8M140 29.5l1 .4M141 29.2l-1 .3M143.6 25.8h-3.9v2.1M174.7 33.6h-2.2v4.3M176.2 34v3.7M176.2 34l-.4 .9M176.2 34l.4 .9M177.9 33.6h2v3.9" fill="none" stroke="#0c0087" stroke-width=".19"/>
<path d="M172.5 37.4v5.5M176.2 37.4v5.5M179.9 37.4v5.5M184.8 25.8h5.6M184.8 33.3h5.6M184.8 29.5h5.6" fill="none" stroke="#000" stroke-width=".19"/>
<path d="M170.1 22.9h14.6v14.6h-14.6z" fill="#ffffb0"/>
<path d="M170.1 22.9h14.6v14.6h-14.6z" fill="none" stroke="#000" stroke-width=".17"/>
<path d="M180.7 27.7v.7l.3 .2-.7 .4 .7 .3-.7 .4 .7 .4-.7 .4 .4 .1v.8" fill="none" stroke="#00f" stroke-width=".19"/>
<path d="M180.7 31v2.3h4.3M181 29.5h3.8M181 29.5l1 .4M182 29.2l-1 .3M184.6 25.8h-3.9v2.1" fill="none" stroke="#0c0087" stroke-width=".19"/>
<path d="M91.6 104.1h1.9M93.5 102.2v3.7M94 102.8v2.6M94.6 103.3v1.5M95.1 103.9v.3" fill="none" stroke="#800000" stroke-width=".19"/>
<path d="M112.1 158.1h76.4" fill="none" stroke="#da2467" stroke-width=".93"/>
<path d="M132.7 180.5h12.9v11.1h-12.9z" fill="#ffffb0"/>
<path d="M132.6 180.5h13v11.1h-13z" fill="none" stroke="#800000" stroke-width=".17"/>
<path d="M127 186v1.9h5.6M132.6 182.3h-5.6v1.9M145.6 189.8h5.6M145.6 182.3h5.6M145.6 186h5.6M158.7 189.8h1.8M158.7 182.3h1.8M164.3 189.8h1.8M164.3 182.3h1.8" fill="none" stroke="#000" stroke-width=".19"/>
<g fill="#000080" stroke="#000080" stroke-width=".17">
<circle cx="127" cy="187.9" r=".35"/>
<circle cx="127" cy="182.3" r=".35"/>
</g>
<path d="M125.5 185.5h3M125.5 184.7h3M127 184.2v.5M127 185.5v.5M160.5 189.8h.8l.2-.4 .4 .7 .3-.7 .4 .7 .4-.7 .3 .7 .2-.3h.8M160.5 182.3h.8l.2-.4 .4 .8 .3-.8 .4 .8 .4-.8 .3 .8 .2-.4h.8" fill="none" stroke="#00f" stroke-width=".19"/>
<g fill="none" stroke="#800000" stroke-width=".19">
<path d="M125.1 189.8h3.8M125.7 190.3h2.6M126.1 180.5h1.8M126.3 190.9h1.5M126.8 191.4h.4M127 180.5v1.8M127 187.9v1.9M158.7 186h1.8M160.5 184.2v3.7M161.1 184.7v2.7M161.7 185.3v1.5M162.2 185.9v.3"/>
<path d="M166.1 189.8h1.9M166.1 182.3h1.9M168 181.4v1.9M168 188.8v1.9"/>
</g>
<path d="M84.1 109.7h7.5M84.1 107.8h7.5M151.2 189.8h7.5M151.2 186h7.5M151.2 182.3h7.5" fill="none" stroke="#000080" stroke-width=".19"/>
<g font-size="6.6" fill="#0f0">
<text x="13.3" y="13.3">稳压</text>
<text x="114" y="13.3">遥杆</text>
<text x="214.6" y="13.3">蜂鸣器</text>
<text x="43.1" y="65.5">最小系统</text>
<text x="117.7" y="65.5">板上接口</text>
<text x="207.1" y="89.7">按键</text>
</g>
<text font-size="6.1" fill="#0f0" x="115.8" y="166.1">AT24C02</text>
<g font-size="1.9" fill="#000080">
<text x="128.9" y="21.7">左右油门遥杆</text>
<text x="169.9" y="21.7">右手方向遥杆</text>
<text x="17.1" y="25.4">电池接口+</text>
<text x="32" y="27.3">开关</text>
<text x="93.1" y="27.3">电源指示灯</text>
<text x="246.1" y="24.3">蜂鸣器</text>
<text x="145.6" y="31">前后滑动为油门</text>
<text x="192.2" y="31">前后滑动俯仰</text>
<text x="17.1" y="40.3">电池接口-</text>
<text x="128.9" y="49.7">左右滑动为偏航</text>
<text x="175.5" y="49.7">左右滑动为横滚</text>
<text x="133.5" y="92.5">通信模块</text>
<text x="145.6" y="109.3">备用串口</text>
<text x="229.5" y="109.3">按键实物中的顺序分布草图</text>
</g>
<g font-size="1.7">
<text x="21.6" y="4">1</text>
<text x="57.7" y="4">2</text>
<text x="93.9" y="4">3</text>
<text x="130" y="4">4</text>
<text x="166.1" y="4">5</text>
<text x="202.2" y="4">6</text>
<text x="238.2" y="4">7</text>
<text x="274.4" y="4">8</text>
<text x="22.3" y="21.7">1</text>
<text x="27.8" y="21.7">2</text>
<text x="35.3" y="19.9">3</text>
<text x="35.3" y="23.6">1</text>
<text x="50.1" y="23.5">1</text>
<text x="65.1" y="23.5">5</text>
<text x="5.3" y="29">A</text>
<text x="50.1" y="27.2">3</text>
<text x="53.8" y="24.4">VIN VOUT</text>
<text x="53.8" y="28.2">CE</text>
<text x="60" y="28.2">NC</text>
<text x="65.1" y="27.2">4</text>
<text x="89.4" y="24.3" transform="rotate(-90 89.4 24.3)">1</text>
<text x="141.6" y="26.4">4</text>
<text x="182.6" y="26.4">4</text>
<text x="290.4" y="29">A</text>
<text x="58.7" y="31.9">GND</text>
<text x="65.1" y="30.9">2</text>
<text x="89.4" y="32.8" transform="rotate(-90 89.4 32.8)">2</text>
<text x="141.6" y="33.8">5</text>
<text x="141.6" y="30.1">6</text>
<text x="182.6" y="33.8">5</text>
<text x="182.6" y="30.1">6</text>
<text x="22.3" y="36.6">1</text>
<text x="137" y="76.7">1</text>
<text x="5.3" y="80.6">B</text>
<text x="137" y="78.5">2</text>
<text x="137" y="80.4">3</text>
<text x="137" y="82.3">4</text>
<text x="290.4" y="80.6">B</text>
<text x="137" y="84.1">5</text>
<text x="137" y="86">6</text>
<text x="137" y="87.8">7</text>
<text x="137" y="89.7">8</text>
<text x="41.8" y="100">10</text>
<text x="41.9" y="101.9">11</text>
<text x="46.3" y="100.9">PA0-WKUP</text>
<text x="74.3" y="100.9">PB0</text>
<text x="80.1" y="100">18</text>
<text x="80.1" y="101.9">19</text>
<text x="41.8" y="103.7">12</text>
<text x="41.8" y="105.6">13</text>
<text x="41.8" y="107.4">14</text>
<text x="46.3" y="102.8">PA1</text>
<text x="46.3" y="104.6">PA2</text>
<text x="46.3" y="106.5">PA3</text>
<text x="68.5" y="104.6">PB2/BOOT1</text>
<text x="69.8" y="106.5">PB3/JTDO</text>
<text x="74.3" y="102.8">PB1</text>
<text x="80.1" y="103.7">20</text>
<text x="80.1" y="105.6">39</text>
<text x="80.1" y="107.4">40</text>
<text x="41.8" y="109.3">15</text>
<text x="41.8" y="111.2">16</text>
<text x="41.8" y="113">17</text>
<text x="46.3" y="108.4">PA4</text>
<text x="46.3" y="110.2">PA5</text>
<text x="46.3" y="112.1">PA6</text>
<text x="46.3" y="114">PA7</text>
<text x="67.9" y="108.4">PB4/JNTRST</text>
<text x="74.3" y="110.2">PB5</text>
<text x="74.3" y="112.1">PB6</text>
<text x="74.3" y="114">PB7</text>
<text x="80.1" y="109.3">41</text>
<text x="80.1" y="111.2">42</text>
<text x="80.1" y="113">43</text>
<text x="146.9" y="112.1">1</text>
<text x="146.9" y="114">2</text>
<text x="41.8" y="116.8">29</text>
<text x="41.8" y="118.6">30</text>
<text x="46.3" y="117.7">PA8</text>
<text x="46.3" y="119.5">PA9</text>
<text x="74.3" y="117.7">PB8</text>
<text x="74.3" y="119.5">PB9</text>
<text x="80.1" y="116.8">45</text>
<text x="80.1" y="118.6">46</text>
<text x="146.9" y="115.8">3</text>
<text x="146.9" y="117.7">4</text>
<text x="41.8" y="120.5">31</text>
<text x="41.8" y="122.3">32</text>
<text x="41.8" y="124.2">33</text>
<text x="46.3" y="121.4">PA10</text>
<text x="46.3" y="123.3">PA11</text>
<text x="46.3" y="125.1">PA12</text>
<text x="73.5" y="121.4">PB10</text>
<text x="73.5" y="125.1">PB12</text>
<text x="73.6" y="123.3">PB11</text>
<text x="80.1" y="120.5">21</text>
<text x="80.1" y="122.3">22</text>
<text x="80.1" y="124.2">25</text>
<text x="41.8" y="126.1">34</text>
<text x="41.8" y="127.9">37</text>
<text x="41.8" y="129.8">38</text>
<text x="46.3" y="127">PA13/JTMS/SWDIO</text>
<text x="46.3" y="128.9">PA14/JTCK/SWCLK</text>
<text x="46.3" y="130.7">PA15/JTDI</text>
<text x="73.5" y="127">PB13</text>
<text x="73.5" y="128.9">PB14</text>
<text x="73.5" y="130.7">PB15</text>
<text x="80.1" y="126.1">26</text>
<text x="80.1" y="127.9">27</text>
<text x="80.1" y="129.8">28</text>
<text x="5.3" y="132.3">C</text>
<text x="42.7" y="133.5">5</text>
<text x="42.7" y="135.4">6</text>
<text x="46.3" y="134.5">OSC_IN/PD0</text>
<text x="46.3" y="136.3">OSC_OUT/PD1</text>
<text x="62.5" y="134.5">PC13-TAMPER-RTC</text>
<text x="65.4" y="136.3">PC14-OSC32_IN</text>
<text x="80.1" y="133.5">2</text>
<text x="80.1" y="135.4">3</text>
<text x="80.1" y="137.2">4</text>
<text x="137.9" y="136.3">4</text>
<text x="290.4" y="132.3">C</text>
<text x="41.8" y="141">44</text>
<text x="46.3" y="141.9">BOOT0</text>
<text x="63.7" y="138.2">PC15-OSC32_OUT</text>
<text x="137.9" y="141.9">1</text>
<text x="137.9" y="140">2</text>
<text x="137.9" y="138.2">3</text>
<text x="42.7" y="144.7">7</text>
<text x="42.7" y="148.4">1</text>
<text x="46.3" y="145.6">NRST</text>
<text x="46.3" y="149.4">VBAT</text>
<text x="41.8" y="152.1">24</text>
<text x="41.8" y="154">36</text>
<text x="41.8" y="155.9">48</text>
<text x="46.3" y="153.1">VDD_1</text>
<text x="46.3" y="154.9">VDD_2</text>
<text x="72.5" y="153.1">VSS_1</text>
<text x="72.5" y="154.9">VSS_2</text>
<text x="80.1" y="152.1">23</text>
<text x="80.1" y="154">35</text>
<text x="80.1" y="155.9">47</text>
<text x="42.7" y="159.6">9</text>
<text x="46.3" y="156.8">VDD_3</text>
<text x="46.3" y="160.5">VDDA</text>
<text x="72.5" y="156.8">VSS_3</text>
<text x="72.9" y="160.5">VSSA</text>
<text x="80.1" y="159.6">8</text>
<text x="5.3" y="184.1">D</text>
<text x="130.3" y="181.9">4</text>
<text x="133.9" y="182.9">VCC</text>
<text x="141" y="182.9">SDA</text>
<text x="147.1" y="181.9">3</text>
<text x="147.1" y="185.7">5</text>
<text x="290.4" y="184.1">D</text>
<text x="130.3" y="187.5">2</text>
<text x="133.9" y="188.5">GND</text>
<text x="141.3" y="190.3">SCL</text>
<text x="141.8" y="186.6">WP</text>
<text x="147.1" y="189.4">1</text>
<text x="21.6" y="207.1">1</text>
<text x="57.7" y="207.1">2</text>
<text x="93.9" y="207.1">3</text>
<text x="130" y="207.1">4</text>
<text x="166.1" y="207.1">5</text>
<text x="202.2" y="207.1">6</text>
<text x="238.2" y="207.1">7</text>
<text x="274.4" y="207.1">8</text>
</g>
<g font-size="1.7" fill="#800000">
<text x="24.2" y="19.9">VBAT</text>
<text x="44" y="21.6">BAT_IN</text>
<text x="80.8" y="21.6">3V3</text>
<text x="240.3" y="21.7">VBAT</text>
<text x="151.2" y="29.2">THR</text>
<text x="194.1" y="29.2">PITCH</text>
<text x="151.6" y="33.8">3V3</text>
<text x="192.6" y="33.8">3V3</text>
<text x="229.5" y="32.9">BUZZ</text>
<text x="39.5" y="42.2">GND</text>
<text x="130" y="46.3">3V3</text>
<text x="134.8" y="46.7" transform="rotate(-90 134.8 46.7)">YAW</text>
<text x="171" y="46.3">3V3</text>
<text x="175.9" y="50" transform="rotate(-90 175.9 50)">ROLL</text>
<text x="199.7" y="64.6">KEY1</text>
<text x="209" y="64.6">KEY2</text>
<text x="218.3" y="64.6">KEY3</text>
<text x="227.6" y="64.6">KEY4</text>
<text x="236.9" y="64.6">KEY5</text>
<text x="246.2" y="64.6">KEY6</text>
<text x="255.6" y="64.6">KEY7</text>
<text x="264.9" y="64.6">KEY8</text>
<text x="150.7" y="73.9">3V3</text>
<text x="143.8" y="79.5">CE</text>
<text x="143.8" y="81.3">CSN</text>
<text x="143.8" y="83.2">SCK</text>
<text x="142.8" y="88.8">N_IRQ</text>
<text x="143.8" y="85">MOSI</text>
<text x="143.8" y="86.9">MISO</text>
<text x="32" y="101.9">THR</text>
<text x="32" y="100">YAW</text>
<text x="86" y="100">KEY7</text>
<text x="86" y="101.9">KEY8</text>
<text x="32" y="103.7">PITCH</text>
<text x="32" y="105.6">ROLL</text>
<text x="84.2" y="103.7">BOOT1</text>
<text x="32" y="111.2">KEY5</text>
<text x="32" y="113">KEY6</text>
<text x="87" y="113">SDA</text>
<text x="87" y="111.2">SCL</text>
<text x="132.6" y="113">UART1_RX</text>
<text x="28.2" y="118.6">UART1_TX</text>
<text x="30.1" y="116.8">N_IRQ</text>
<text x="132.6" y="114.9">UART1_TX</text>
<text x="28.2" y="120.5">UART1_RX</text>
<text x="31" y="124.2">BUZZ</text>
<text x="32" y="122.3">CE</text>
<text x="87.9" y="124.2">CSN</text>
<text x="87.9" y="122.3">KEY2</text>
<text x="136.7" y="120.5">3V3</text>
<text x="32.9" y="127.9">SWCLK</text>
<text x="32.9" y="126.1">SWDIO</text>
<text x="33.8" y="129.8">KEY1</text>
<text x="87" y="129.8">MOSI</text>
<text x="87" y="127.9">MISO</text>
<text x="87.9" y="126.1">SCK</text>
<text x="84.2" y="135.4">KEY3</text>
<text x="84.2" y="137.2">KEY4</text>
<text x="144.7" y="137.2">SWCLK</text>
<text x="144.7" y="139.1">SWDIO</text>
<text x="11" y="145.6">3V3</text>
<text x="28.2" y="144.7">nRST</text>
<text x="150.7" y="144.7">3V3</text>
<text x="38" y="165.2">3V3</text>
<text x="21.2" y="168.9">3V3</text>
<text x="20.8" y="181.9">GND</text>
<text x="125.6" y="180.1">3V3</text>
<text x="151.2" y="181.9">SCL</text>
<text x="168.4" y="182.9">3V3</text>
<text x="151.2" y="189.4">SDA</text>
<text x="162.8" y="186.6">GND</text>
<text x="168.4" y="190.3">3V3</text>
<text x="125.2" y="193.1">GND</text>
</g>
<g font-size="1.7" fill="#000080">
<text x="52.4" y="21.6">3.3V降压</text>
<text x="43.1" y="29.2">104</text>
<text x="43.1" y="27.3">C3</text>
<text x="71.1" y="29.2">106</text>
<text x="71.1" y="25.4">C1</text>
<text x="84.2" y="27.3">104</text>
<text x="84.2" y="25.4">C2</text>
<text x="93.1" y="29.2">LED</text>
<text x="52.4" y="34.7">MIC5219</text>
<text x="243.1" y="32.7">NMOS</text>
<text x="243.1" y="34.6">2302</text>
<text x="83.9" y="39">820R</text>
<text x="84.2" y="36.6">R20</text>
<text x="235.6" y="40.2">R2</text>
<text x="235.6" y="42">10K</text>
<text x="205.8" y="71.8">K1</text>
<text x="215.1" y="71.8">K2</text>
<text x="224.4" y="71.8">K3</text>
<text x="233.8" y="71.8">K4</text>
<text x="243.1" y="71.8">K5</text>
<text x="252.4" y="71.8">K6</text>
<text x="261.7" y="71.8">K7</text>
<text x="271.1" y="71.8">K8</text>
<text x="133.5" y="73.9">NRF24L01</text>
<text x="45" y="98.1">U4</text>
<text x="227.6" y="113">KEY1</text>
<text x="263" y="113">KEY2</text>
<text x="145.6" y="120.5">UART1</text>
<text x="257.4" y="120.5">KEY8</text>
<text x="257.4" y="126.1">KEY7</text>
<text x="136.3" y="133.5">SWD 烧录仿真口</text>
<text x="229.5" y="135.4">KEY3</text>
<text x="268.6" y="137.2">KEY5</text>
<text x="278" y="137.2">KEY6</text>
<text x="223.9" y="139.1">KEY4</text>
<text x="17.1" y="144.7">R13</text>
<text x="20.8" y="144.7">10K</text>
<text x="26.4" y="150.3">C8</text>
<text x="26.4" y="154">10uF</text>
<text x="48.7" y="163.3">STM32F103C8T6</text>
<text x="23.6" y="172.6">C16</text>
<text x="29.2" y="172.6">C17</text>
<text x="34.8" y="172.6">C18</text>
<text x="23.6" y="176.4">104</text>
<text x="29.2" y="176.4">104</text>
<text x="34.8" y="176.4">104</text>
<text x="121.4" y="185.7">C12</text>
<text x="160.4" y="184.4">3.9k</text>
<text x="160.4" y="181.4">R7</text>
<text x="121.4" y="187.5">0.1uF</text>
<text x="160.4" y="191.8">3.9k</text>
<text x="160.4" y="188.8">R8</text>
<text x="132.6" y="193.1">AT24C02</text>
</g>
</svg>
